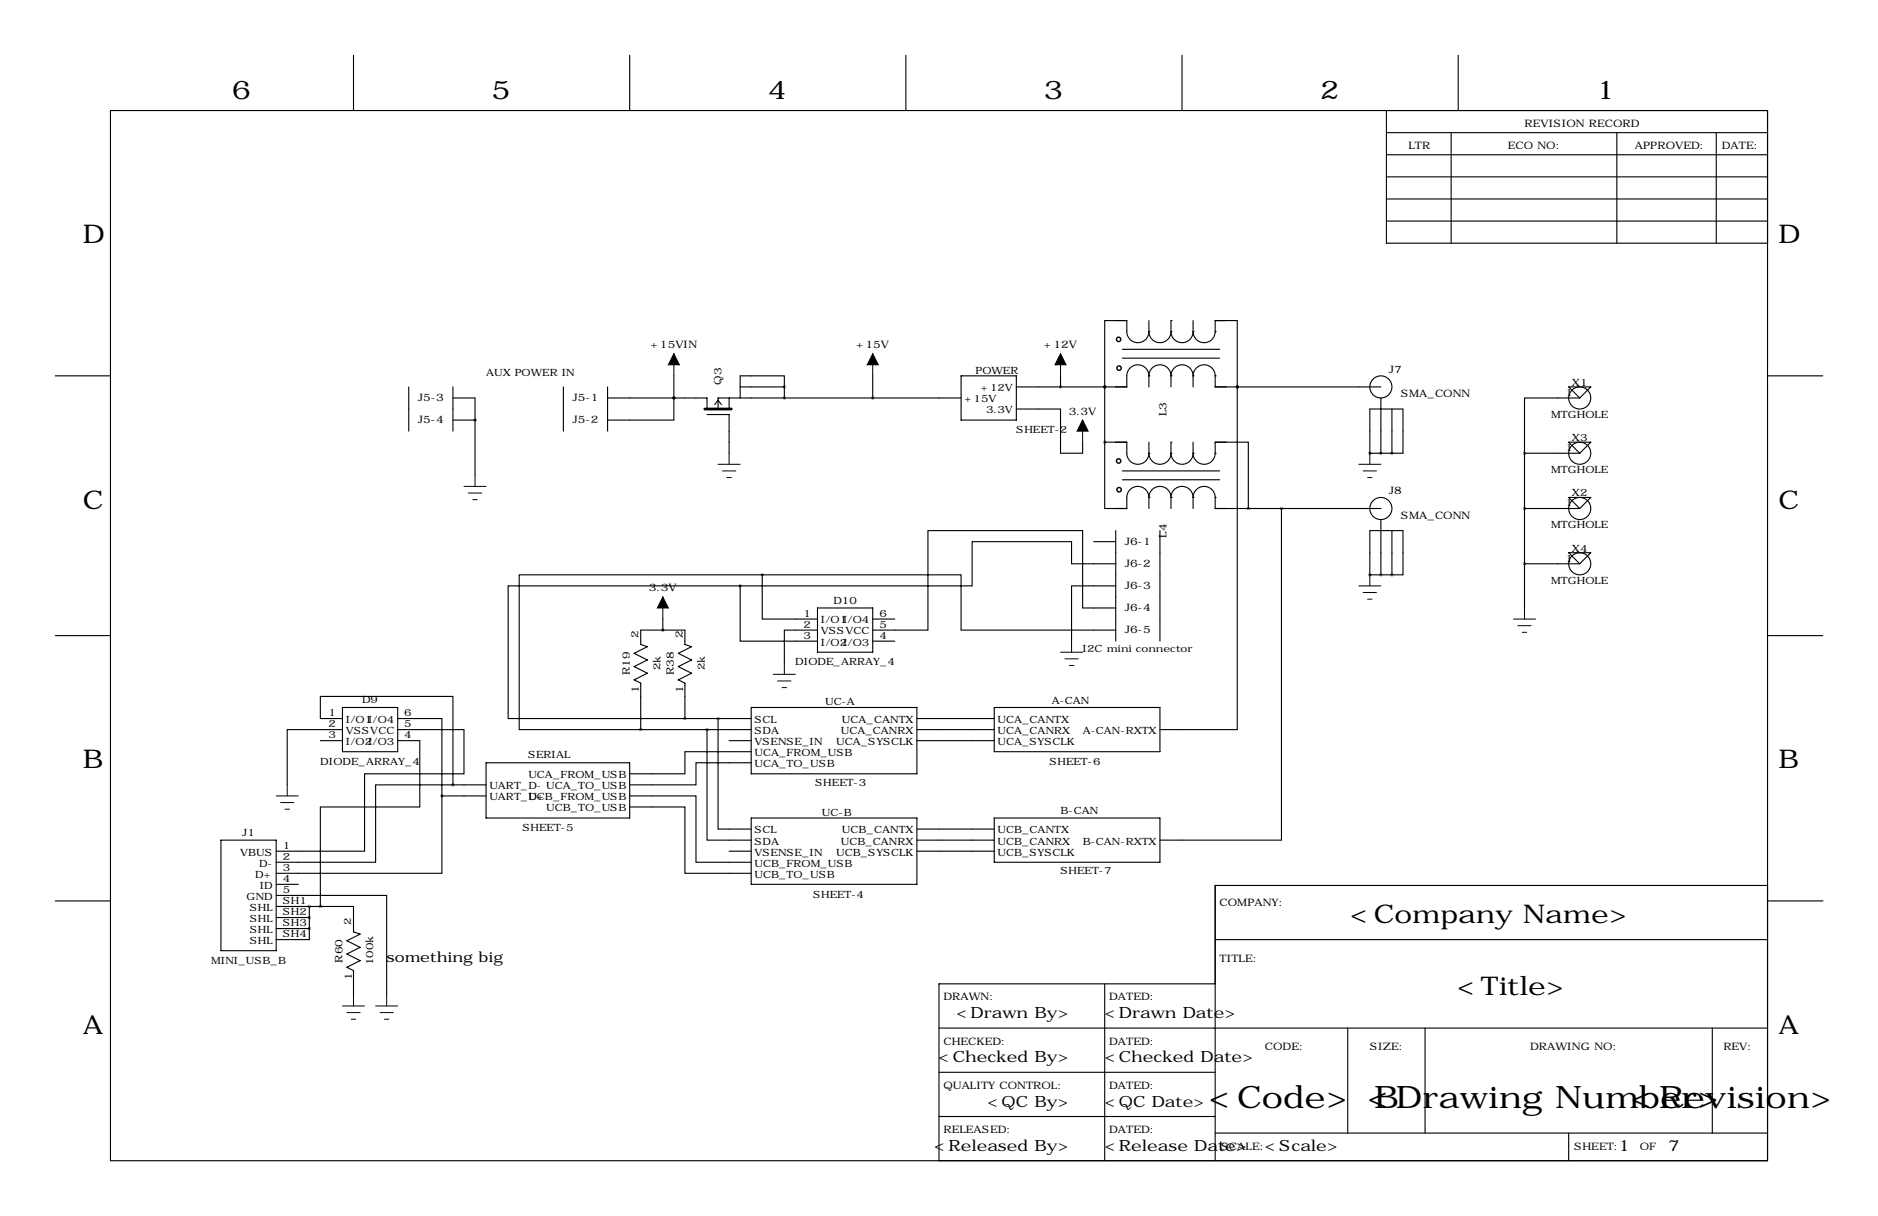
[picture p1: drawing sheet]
<svg xmlns="http://www.w3.org/2000/svg" width="432mm" height="279mm" viewBox="0 0 432 279" stroke-linecap="round" stroke-linejoin="round" font-family="sans-serif">
<g fill="none" stroke="#000" stroke-width=".25">
<path d="M81.3 12.7v12.7M144.8 12.7v12.7M208.3 12.7v12.7M271.8 12.7v12.7M335.3 12.7v12.7M25.4 25.4h381v241.3h-381zM318.8 30.5h87.6M318.8 35.6h87.6M318.8 25.4v30.5h87.6M333.7 30.5v25.4M371.8 30.5v25.4M394.6 30.5v25.4"/>
<path d="M318.8 45.7h87.6M318.8 50.8h87.6M318.8 40.6h87.6M264.2 76.2a2.54 2.54 0 0 1-2.6 2.5 2.54 2.54 0 0 1-2.5-2.5v-2.5h-5.1v15.2M264.2 76.2h.1M264.2 76.2a2.54 2.54 0 0 0 2.5 2.5 2.54 2.54 0 0 0 2.5-2.5M264.2 73.7v2.5M269.2 76.2h.1M269.2 76.2a2.54 2.54 0 0 0 2.6 2.5 2.54 2.54 0 0 0 2.5-2.5M269.2 73.7h.1M269.2 73.7v2.5M274.3 76.2h.1"/>
<path d="M274.3 76.2a2.54 2.54 0 0 0 2.6 2.5 2.54 2.54 0 0 0 2.5-2.5M274.3 73.7v2.5M279.4 76.2h.1M279.4 76.2v-2.5h5.1v15.2M12.7 86.4h12.7M94 88.9v10.2M104.1 91.4h5.1v17.8M104.1 96.5h5.1M104.1 88.9v10.2M109.2 96.5h.1M129.5 88.9v10.2M139.7 88.9v10.2"/>
<path d="M139.7 91.4h22.9v2.6M154.9 91.4v5.1h-15.2M154.9 91.4h.1M154.9 86.4v5M162.6 95.2h5v8.9M164.3 93l.8-1.1 .8 1.1M167.6 91.4v2.6M170.2 88.9h10.1M180.3 88.9v-2.5h-10.1v5M180.3 88.9v2.5M200.7 86.4v5M221 86.4h12.7v10.1h-12.7z"/>
<path d="M221 91.4h-55.9v2.6M233.7 94h10.1v10.1h5.1v-2.5M243.8 86.4v2.5M254 88.9h.1M254 88.9v12.7M258.1 82.3h22.3M258.1 80.3h22.3M264.2 86.4a2.54 2.54 0 0 0-2.6-2.6 2.54 2.54 0 0 0-2.5 2.6v2.5h-25.4M264.2 86.4h.1M264.2 86.4a2.54 2.54 0 0 1 2.5-2.6 2.54 2.54 0 0 1 2.5 2.6M264.2 86.4v2.5M269.2 86.4h.1"/>
<path d="M269.2 86.4a2.54 2.54 0 0 1 2.6-2.6 2.54 2.54 0 0 1 2.5 2.6M269.2 86.4v2.5M274.3 86.4h.1M274.3 86.4a2.54 2.54 0 0 1 2.6-2.6 2.54 2.54 0 0 1 2.5 2.6M274.3 86.4v2.5M279.4 86.4h.1M279.4 86.4v2.5h38.1M284.5 88.9v78.7h-17.8M284.5 88.9h.1M317.5 91.4v12.7M320 94v10.1M360.7 88.9h5.1l-2.6 2.5z"/>
<path d="M363.2 91.4h-12.7v12.7M406.4 86.4h12.7M254 101.6v15.2h5.1a5 5 0 0 1 .5-4.1 2.54 2.54 0 0 1 2.9-.8 2.54 2.54 0 0 1 1.7 2.4M254 101.6h5.1a5 5 0 0 0 .5 4.1 2.54 2.54 0 0 0 2.9 .8 2.54 2.54 0 0 0 1.7-2.4M258.1 110.2h22.3M258.1 108.2h22.3M264.2 114.3h.1M264.2 114.3a2.54 2.54 0 0 1 2.5-2.5 2.54 2.54 0 0 1 2.5 2.5M264.2 104.1h.1M264.2 104.1a2.54 2.54 0 0 0 2.5 2.6 2.54 2.54 0 0 0 2.5-2.6M264.2 101.6v2.5M264.2 114.3v2.5"/>
<path d="M269.2 114.3h.1M269.2 114.3a2.54 2.54 0 0 1 2.6-2.5 2.54 2.54 0 0 1 2.5 2.5M269.2 104.1h.1M269.2 104.1a2.54 2.54 0 0 0 2.6 2.6 2.54 2.54 0 0 0 2.5-2.6M269.2 101.6h.1M269.2 101.6v2.5M269.2 114.3v2.5M274.3 114.3h.1M274.3 114.3a2.54 2.54 0 0 1 2.6-2.5 2.54 2.54 0 0 1 2.5 2.5M274.3 104.1h.1M274.3 104.1a2.54 2.54 0 0 0 2.6 2.6 2.54 2.54 0 0 0 2.5-2.6M274.3 101.6v2.5"/>
<path d="M274.3 114.3v2.5M279.4 114.3h.1M279.4 104.1h.1M279.4 104.1v-2.5h7.6v15.2M279.4 114.3v2.5h38.1M294.6 116.8v76.2h-27.9M315 104.1h.1M315 104.1v-10.1h7.6v10.1h-2.6M315 104.1h5M317.5 119.4v12.7M350.5 116.8h12.7M350.5 104.1h12.7"/>
<path d="M350.5 104.1v35.6M360.7 114.3h5.1l-2.6 2.5zM360.7 101.6h5.1l-2.6 2.5zM170.2 134.6h-53.4v30.5h40.7M170.2 134.6v12.7h17.8M175.3 132.1h-55.9v35.5h27.9M175.3 132.1v10.1h12.7M175.3 132.1h45.7v12.7h35.5M188 139.7h12.7v10.2h-12.7zM251.5 124.5h5M256.5 139.7h-7.6v-17.8h-35.5v22.9h-12.7M256.5 134.6h-10.1v12.7"/>
<path d="M256.5 129.5h-10.1v-5h-22.9v10.1h-53.3M256.5 121.9v25.4M266.7 121.9v25.4M315 132.1h.1M315 132.1v-10.2h7.6v10.2h-2.6M315 132.1h5M320 121.9v10.2M350.5 129.5h12.7M360.7 127h5.1l-2.6 2.5zM12.7 146h12.7M152.4 142.2v2.6M188 144.8h-7.7v7.6"/>
<path d="M200.7 142.2h5M200.7 147.3h5M406.4 146h12.7M73.7 170.2h5M78.7 167.6h-12.7v12.7M78.7 165.1h-5v-5.1h30.4v20.3M78.7 162.6h12.7v10.1h-12.7zM91.4 167.6h15.3v10.2h-22.9v17.8h-20.3M91.4 165.1h10.2v17.8M91.4 170.2h5.1v15.2h-22.8v22.9M111.8 175.3h33v12.7h-33zM147.3 167.6h25.4"/>
<path d="M157.5 165.1h15.2M157.5 165.1v-8.1l-1.5-.8 3-1.5-3-1.5 3-1.6-3-1.5 3-1.5-1.5-.5v-3.3h-10.2v3.3l1.5 .5-3 1.5 3 1.5-3 1.6 3 1.5-3 1.5 1.5 .8v10.6M162.6 167.6v25.4h10.1M165.1 165.1v25.4h7.6M167.6 170.2h5.1M172.7 172.7h-15.2v5.1h-12.7M172.7 175.3h-12.7v5h-15.2M172.7 162.6h38.1v15.2h-38.1zM210.8 167.6h17.8M210.8 165.1h17.8M210.8 170.2h17.8M228.6 162.6h38.1v10.1h-38.1z"/>
<path d="M50.8 193h12.7v25.4h-12.7zM101.6 182.9v17.8h-38.1M101.6 182.9h10.2M104.1 180.3h-17.7v17.8h-22.9M104.1 180.3h7.7M144.8 182.9h15.2v15.2h12.7M144.8 185.4h12.7v15.3h15.2M167.6 195.6h5.1M172.7 188h38.1v15.2h-38.1zM210.8 193h17.8M210.8 190.5h17.8M210.8 195.6h17.8"/>
<path d="M228.6 188h38.1v10.1h-38.1zM12.7 207h12.7M63.5 205.7h25.4v22.9M63.5 203.2h5.1M63.5 208.3h10.2M63.5 210.8h7.6M63.5 213.4h7.6M71.1 213.4v2.5h-7.6M71.1 208.3v5.1M73.7 208.3h7.6v5.8l1.5 .5-3 1.6 3 1.5-3 1.5 3 1.5-3 1.5 1.5 .8v5.6M279.4 215.9h127M406.4 203.5h-127v63.2"/>
<path d="M406.5 207h12.7M215.9 236.2h190.5M254 226.1v40.6M279.4 226.1h-63.5v40.6M309.9 236.2v24.1M327.7 236.2v24.1M393.7 236.2v24.1M215.9 246.4h63.5M215.9 256.5h63.5M279.4 260.3h127M360.7 260.3v6.4"/>
<circle cx="317.5" cy="88.9" r="2.54"/>
<circle cx="363.2" cy="91.4" r="2.54"/>
<circle cx="317.5" cy="116.8" r="2.54"/>
<circle cx="363.2" cy="116.8" r="2.54"/>
<circle cx="363.2" cy="104.1" r="2.54"/>
<circle cx="363.2" cy="129.5" r="2.54"/>
</g>
<path d="M162.1 94h6" fill="none" stroke="#000" stroke-width=".63"/>
<g fill="none" stroke="#000" stroke-width="1">
<circle cx="257.2" cy="78" r=".15"/>
<circle cx="257.3" cy="84.6" r=".15"/>
<circle cx="257.2" cy="105.9" r=".15"/>
<circle cx="257.3" cy="112.5" r=".15"/>
</g>
<g fill="none" stroke="#000" stroke-width=".23">
<path d="M154.9 81.3v5.1M200.7 81.3v5.1M243.8 81.3v5.1M248.9 96.5v5.1M106.7 111.8h5.1M107.7 113.3h3M108.7 114.8h1M109.2 109.2v2.6M165.1 106.7h5.1M166.1 108.2h3.1M167.1 109.7h1M167.6 104.1v2.6"/>
<path d="M312.4 106.7h5.1M313.4 108.2h3.1M314.5 109.7h1M315 104.1v2.6M152.4 137.2v5M312.4 134.6h5.1M313.4 136.1h3.1M314.5 137.7h1M315 132.1v2.5M350.5 139.7v2.5M177.8 154.9h5.1M178.8 156.5h3.1"/>
<path d="M179.8 158h1M180.3 152.4v2.5M243.8 149.9h5.1M244.9 151.4h3M245.9 152.9h1M246.4 147.3v2.6M348 142.2h5.1M349 143.8h3M350 145.3h1M63.5 182.9h5.1M64.5 184.4h3.1M65.5 185.9h1"/>
<path d="M66 180.3v2.6M78.7 231.1h5.1M79.8 232.7h3M80.8 234.2h1M81.3 228.6v2.5M86.4 231.1h5M87.4 232.7h3M88.4 234.2h1M88.9 228.6v2.5"/>
</g>
<path d="M154.9 81.3l1.3 2.5h-2.5zM200.7 81.3l1.2 2.5h-2.5zM243.8 81.3l1.3 2.5h-2.5zM248.9 96.5l1.3 2.6h-2.6zM152.4 137.2l1.3 2.5h-2.6z" fill="#000" stroke="#000" stroke-width=".23"/>
<path d="M154.9 91.4a.05 .05 0 0 0 .1 0 .05 .05 0 0 0-.1 0zM154.9 91.4a.05 .05 0 0 0 .1 0 .05 .05 0 0 0-.1 0zM243.8 88.9a.05 .05 0 0 0 .1 0 .05 .05 0 0 0-.1 0zM162.5 167.6a.05 .05 0 0 0 .1 0 .05 .05 0 0 0-.1 0zM314.9 132.1a.05 .05 0 0 0 .1 0 .05 .05 0 0 0-.1 0zM320 132.1a.05 .05 0 0 0 .1 0 .05 .05 0 0 0-.1 0zM314.9 104.1a.05 .05 0 0 0 .1 0 .05 .05 0 0 0-.1 0zM320 104.1a.05 .05 0 0 0 .1 0 .05 .05 0 0 0-.1 0zM180.3 88.9a.05 .05 0 0 0 .1 0 .05 .05 0 0 0-.1 0zM180.3 91.4a.05 .05 0 0 0 .1 0 .05 .05 0 0 0-.1 0zM200.6 91.4a.05 .05 0 0 0 .1 0 .05 .05 0 0 0-.1 0zM175.2 132.1a.05 .05 0 0 0 .1 0 .05 .05 0 0 0-.1 0zM104.1 180.3a.05 .05 0 0 0 .1 0 .05 .05 0 0 0-.1 0zM73.6 208.3a.05 .05 0 0 0 .1 0 .05 .05 0 0 0-.1 0zM294.6 116.8a.05 .05 0 0 0 .1 0 .05 .05 0 0 0-.1 0z" fill="#000" stroke="#000" stroke-width=".63"/>
<g font-size="7.1">
<text x="277.9" y="254.6">&lt;Code&gt;</text>
<text x="314.4" y="254.6">&lt;Drawing Number&gt;</text>
<text x="315.9" y="254.6">B</text>
<text x="374.9" y="254.6">&lt;Revision&gt;</text>
</g>
<g font-size="5.9">
<text x="53.3" y="22.9">6</text>
<text x="113" y="22.9">5</text>
<text x="176.5" y="22.9">4</text>
<text x="240" y="22.9">3</text>
<text x="303.5" y="22.9">2</text>
<text x="367" y="22.9">1</text>
<text x="19" y="55.9">D</text>
<text x="408.9" y="55.9">D</text>
<text x="19" y="116.8">C</text>
<text x="408.9" y="116.8">C</text>
<text x="19" y="176.5">B</text>
<text x="408.9" y="176.5">B</text>
<text x="310.5" y="212.1">&lt;Company Name&gt;</text>
<text x="335.1" y="228.7">&lt;Title&gt;</text>
<text x="19" y="237.5">A</text>
<text x="408.9" y="237.5">A</text>
</g>
<g font-size="3.6">
<text x="219.9" y="234">&lt;Drawn By&gt;</text>
<text x="254" y="234">&lt;Drawn Date&gt;</text>
<text x="215.8" y="244.1">&lt;Checked By&gt;</text>
<text x="254" y="244.1">&lt;Checked Date&gt;</text>
<text x="227" y="254.3">&lt;QC By&gt;</text>
<text x="254" y="254.3">&lt;QC Date&gt;</text>
<text x="214.8" y="264.4">&lt;Released By&gt;</text>
<text x="254" y="264.4">&lt;Release Date&gt;</text>
<text x="290.8" y="264.4">&lt;Scale&gt;</text>
<text x="372.1" y="264.4">1</text>
<text x="383.5" y="264.4">7</text>
</g>
<text font-size="3.3" x="88.9" y="221">something big</text>
<g font-size="2.4">
<text x="350.5" y="29.2">REVISION RECORD</text>
<text x="323.8" y="34.3">LTR</text>
<text x="346.7" y="34.3">ECO NO:</text>
<text x="375.9" y="34.3">APPROVED:</text>
<text x="395.9" y="34.3">DATE:</text>
<text x="149.6" y="80">+15VIN</text>
<text x="196.9" y="80">+15V</text>
<text x="240" y="80">+12V</text>
<text x="165.9" y="88.4" transform="rotate(-90 165.9 88.4)">Q3</text>
<text x="319.3" y="85.6">J7</text>
<text x="96.1" y="92.2">J5-3</text>
<text x="131.6" y="92.2">J5-1</text>
<text x="245.7" y="95.2">3.3V</text>
<text x="268.2" y="95.6" transform="rotate(-90 268.2 95.6)">L3</text>
<text x="322.1" y="91.2">SMA_CONN</text>
<text x="96.1" y="97.3">J5-4</text>
<text x="131.6" y="97.3">J5-2</text>
<text x="319.3" y="113.5">J8</text>
<text x="322.1" y="119.2">SMA_CONN</text>
<text x="258.6" y="125.2">J6-1</text>
<text x="268.2" y="123.5" transform="rotate(-90 268.2 123.5)">L4</text>
<text x="258.6" y="130.3">J6-2</text>
<text x="149.2" y="135.9">3.3V</text>
<text x="258.6" y="135.4">J6-3</text>
<text x="258.6" y="140.5">J6-4</text>
<text x="146.8" y="146.5" transform="rotate(-90 146.8 146.5)">2</text>
<text x="157" y="146.5" transform="rotate(-90 157 146.5)">2</text>
<text x="258.6" y="145.5">J6-5</text>
<text x="144.8" y="155.1" transform="rotate(-90 144.8 155.1)">R19</text>
<text x="154.9" y="155.1" transform="rotate(-90 154.9 155.1)">R38</text>
<text x="146.9" y="159.2" transform="rotate(-90 146.9 159.2)">1</text>
<text x="157.1" y="159.2" transform="rotate(-90 157.1 159.2)">1</text>
<text x="280.4" y="208.3">COMPANY:</text>
<text x="78.7" y="221.2" transform="rotate(-90 78.7 221.2)">R60</text>
<text x="280.4" y="221">TITLE:</text>
<text x="216.9" y="229.9">DRAWN:</text>
<text x="255" y="229.9">DATED:</text>
<text x="216.9" y="240">CHECKED:</text>
<text x="255" y="240">DATED:</text>
<text x="290.8" y="241.3">CODE:</text>
<text x="315" y="241.3">SIZE:</text>
<text x="351.8" y="241.3">DRAWING NO:</text>
<text x="396.2" y="241.3">REV:</text>
<text x="216.9" y="250.2">QUALITY CONTROL:</text>
<text x="255" y="250.2">DATED:</text>
<text x="216.9" y="260.3">RELEASED:</text>
<text x="255" y="260.3">DATED:</text>
<text x="280.7" y="264.2">SCALE:</text>
<text x="361.9" y="264.2">SHEET:</text>
<text x="377" y="264.2">OF</text>
</g>
<g font-size="2.3">
<text x="111.8" y="86.4">AUX POWER IN</text>
<text x="224.3" y="85.9">POWER</text>
<text x="225.5" y="89.9">+12V</text>
<text x="361.4" y="88.6">X1</text>
<text x="221.7" y="92.4">+15V</text>
<text x="226.7" y="95">3.3V</text>
<text x="356.6" y="96">MTGHOLE</text>
<text x="360" y="90.9">1</text>
<text x="233.7" y="99.6">SHEET-2</text>
<text x="361.4" y="101.3">X3</text>
<text x="360" y="103.6">1</text>
<text x="356.6" y="108.7">MTGHOLE</text>
<text x="360" y="116.3">1</text>
<text x="361.4" y="114">X2</text>
<text x="356.6" y="121.4">MTGHOLE</text>
<text x="360" y="129">1</text>
<text x="361.4" y="126.7">X4</text>
<text x="356.6" y="134.1">MTGHOLE</text>
<text x="184.7" y="141.7">1</text>
<text x="188.7" y="143.2">I/O1I/O4</text>
<text x="191.6" y="138.7">D10</text>
<text x="202.2" y="141.7">6</text>
<text x="184.7" y="144.3">2</text>
<text x="184.7" y="146.8">3</text>
<text x="188.7" y="145.8">VSSVCC</text>
<text x="188.7" y="148.3">I/O2I/O3</text>
<text x="202.2" y="144.3">5</text>
<text x="202.2" y="146.8">4</text>
<text x="248.9" y="149.9">I2C mini connector</text>
<text x="151.9" y="154" transform="rotate(-90 151.9 154)">2k</text>
<text x="162" y="154" transform="rotate(-90 162 154)">2k</text>
<text x="182.8" y="152.9">DIODE_ARRAY_4</text>
<text x="83.2" y="161.5">D9</text>
<text x="241.8" y="161.8">A-CAN</text>
<text x="75.5" y="164.6">1</text>
<text x="75.5" y="167.1">2</text>
<text x="79.5" y="166.1">I/O1I/O4</text>
<text x="93" y="164.6">6</text>
<text x="93" y="167.1">5</text>
<text x="173.5" y="166.1">SCL</text>
<text x="189.7" y="162.1">UC-A</text>
<text x="193.6" y="166.1">UCA_CANTX</text>
<text x="229.4" y="166.1">UCA_CANTX</text>
<text x="75.5" y="169.7">3</text>
<text x="79.5" y="168.6">VSSVCC</text>
<text x="79.5" y="171.2">I/O2I/O3</text>
<text x="93" y="169.7">4</text>
<text x="173.5" y="168.6">SDA</text>
<text x="173.5" y="171.2">VSENSE_IN</text>
<text x="173.5" y="173.7">UCA_FROM_USB</text>
<text x="192.3" y="171.2">UCA_SYSCLK</text>
<text x="193.3" y="168.6">UCA_CANRX</text>
<text x="229.4" y="171.2">UCA_SYSCLK</text>
<text x="229.4" y="168.6">UCA_CANRX</text>
<text x="248.9" y="168.6">A-CAN-RXTX</text>
<text x="73.6" y="175.8">DIODE_ARRAY_4</text>
<text x="121.4" y="174.2">SERIAL</text>
<text x="121.5" y="178.8">UCA_FROM_USB</text>
<text x="173.5" y="176.3">UCA_TO_USB</text>
<text x="241.3" y="175.8">SHEET-6</text>
<text x="112.5" y="183.9">UART_D+</text>
<text x="112.5" y="181.3">UART_D- UCA_TO_USB</text>
<text x="121.5" y="183.9">UCB_FROM_USB</text>
<text x="187.5" y="180.6">SHEET-3</text>
<text x="120.1" y="191">SHEET-5</text>
<text x="125.6" y="186.4">UCB_TO_USB</text>
<text x="173.5" y="191.5">SCL</text>
<text x="189" y="187.5">UC-B</text>
<text x="193.6" y="191.5">UCB_CANTX</text>
<text x="229.4" y="191.5">UCB_CANTX</text>
<text x="243.8" y="186.9">B-CAN</text>
<text x="55.2" y="196.6">VBUS</text>
<text x="55.7" y="192">J1</text>
<text x="65" y="195.1">1</text>
<text x="65" y="197.6">2</text>
<text x="173.5" y="194">SDA</text>
<text x="173.5" y="196.6">VSENSE_IN</text>
<text x="192.3" y="196.6">UCB_SYSCLK</text>
<text x="193.3" y="194">UCB_CANRX</text>
<text x="229.4" y="196.6">UCB_SYSCLK</text>
<text x="229.4" y="194">UCB_CANRX</text>
<text x="248.9" y="194">B-CAN-RXTX</text>
<text x="58.7" y="201.7">D+</text>
<text x="59.6" y="199.1">D-</text>
<text x="65" y="200.2">3</text>
<text x="65" y="202.7">4</text>
<text x="173.5" y="199.1">UCB_FROM_USB</text>
<text x="173.5" y="201.7">UCB_TO_USB</text>
<text x="243.8" y="200.9">SHEET-7</text>
<text x="56.7" y="206.7">GND</text>
<text x="57.5" y="209.3">SHL</text>
<text x="59.7" y="204.2">ID</text>
<text x="65" y="205.2">5</text>
<text x="65" y="207.8">SH1</text>
<text x="186.9" y="206.2">SHEET-4</text>
<text x="57.5" y="211.8">SHL</text>
<text x="57.5" y="214.4">SHL</text>
<text x="65" y="210.3">SH2</text>
<text x="65" y="212.9">SH3</text>
<text x="65" y="215.4">SH4</text>
<text x="80.8" y="212.5" transform="rotate(-90 80.8 212.5)">2</text>
<text x="48.5" y="221.5">MINI_USB_B</text>
<text x="57.5" y="216.9">SHL</text>
<text x="85.8" y="221.8" transform="rotate(-90 85.8 221.8)">100k</text>
<text x="80.9" y="225.2" transform="rotate(-90 80.9 225.2)">1</text>
</g>
</svg>
